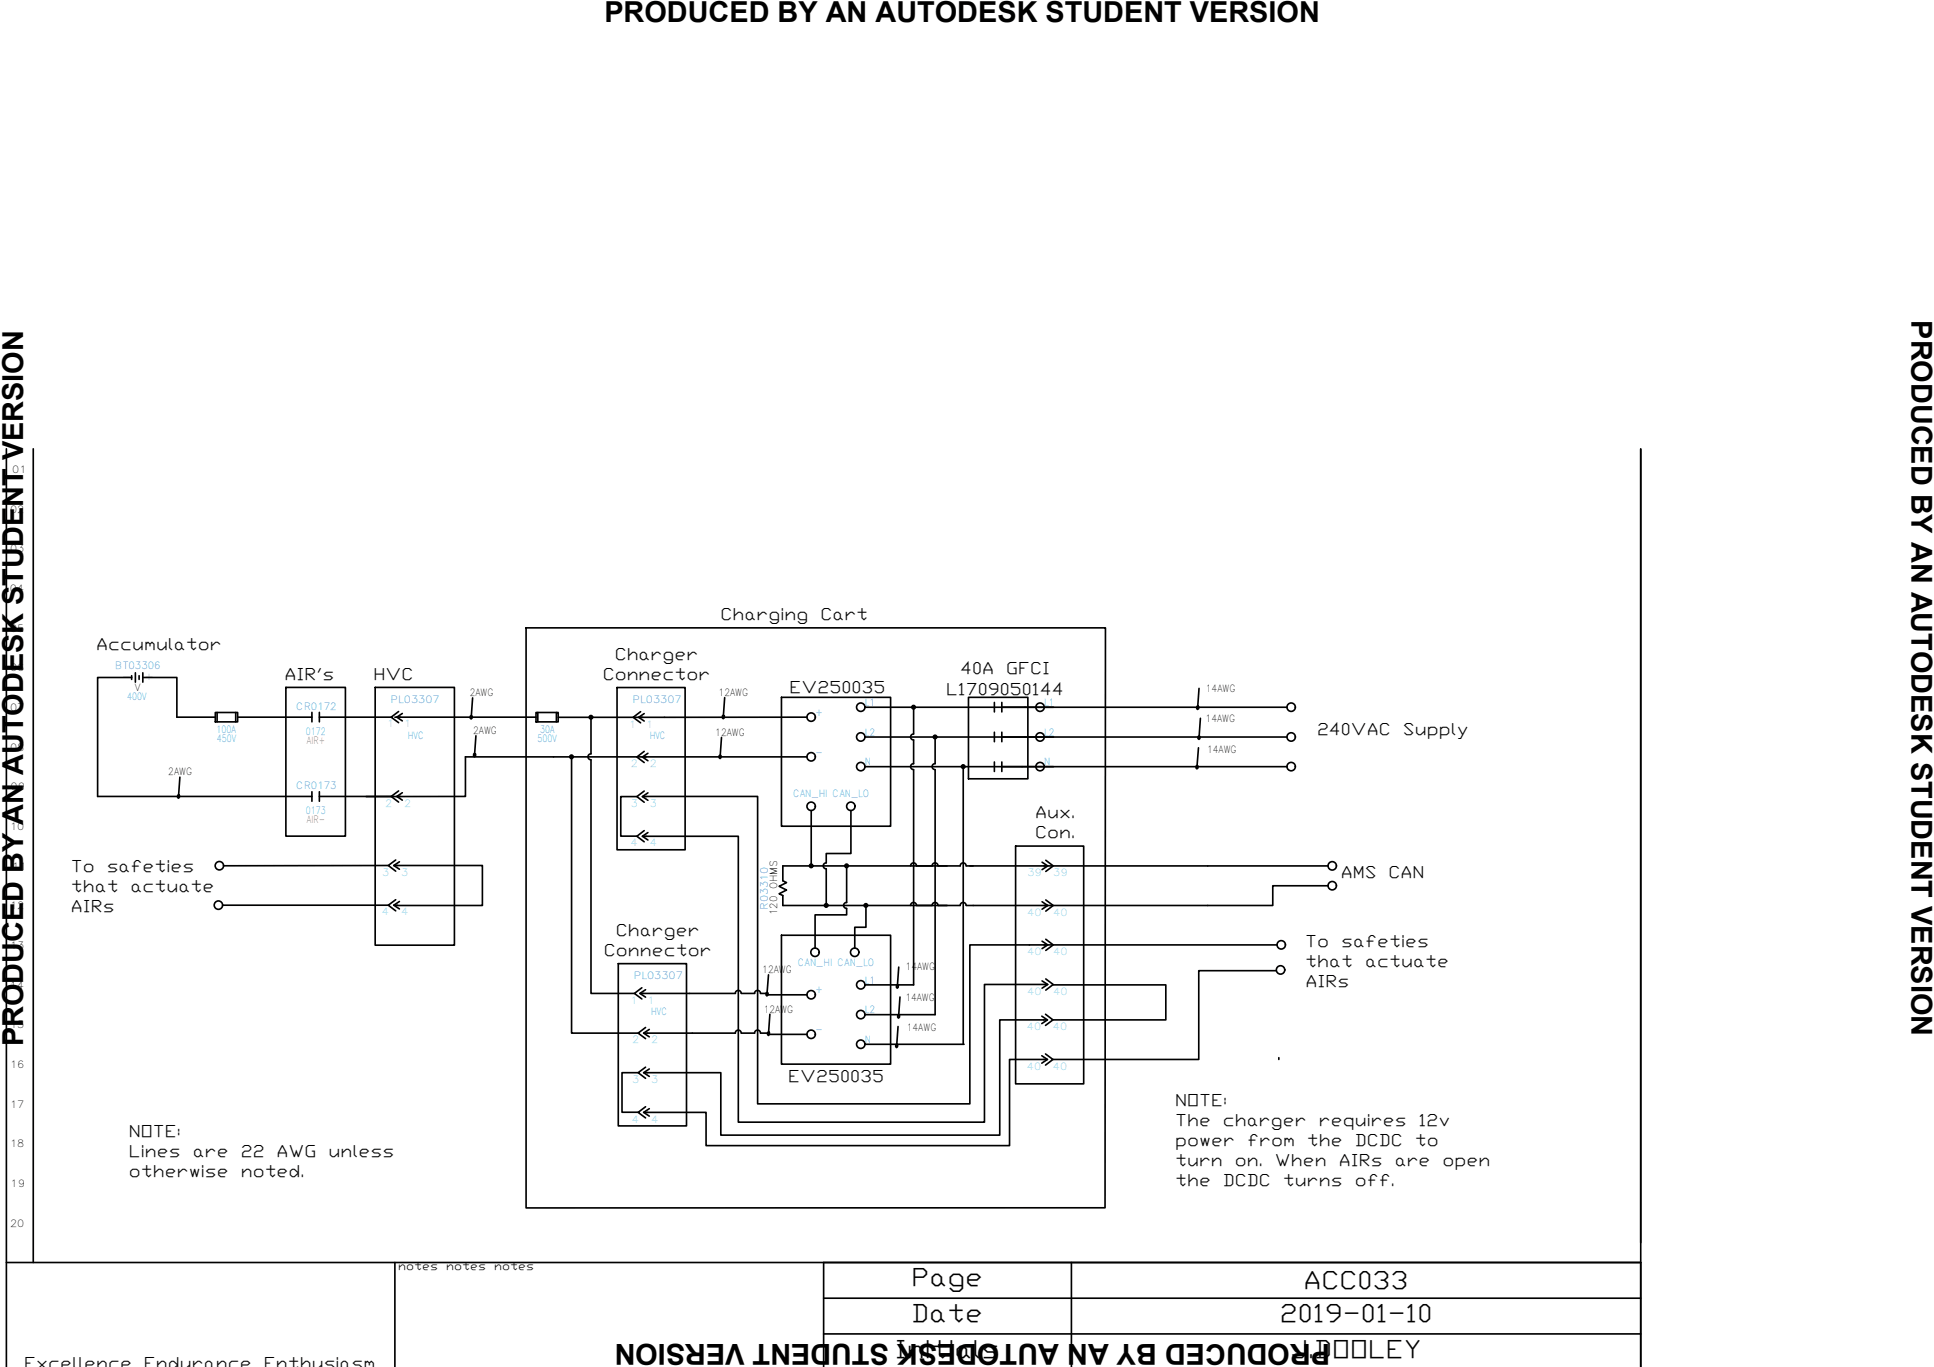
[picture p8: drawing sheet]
<svg xmlns="http://www.w3.org/2000/svg" width="297mm" height="210mm" viewBox="0 0 297 210" stroke-linecap="round" stroke-linejoin="round" font-family="sans-serif">
<g fill="none" stroke="#000" stroke-width=".25">
<path d="M1 68.9v141M5.1 68.9v125M252 68.9v141M80.8 96.4h89l-.1 89.1h-88.9zM20.2 104h-5.2v18.3h32.9M20.2 103.8v.5M20.8 103.3v1.4M21.4 103.8v.5M21.9 104h5.3v6.1h5.9M21.9 103.3v1.4M27.6 119.3l-.2 2.7-.1 .1v.3l.1 .2 .1-.2v-.3M33.1 109.4h3.4v1.4h-3.4z"/>
<path d="M33.3 109.4v1.4M36.2 109.4v1.4M36.5 110.1h11.4M43.9 105.6h9.2v22.8h-9.2zM47.9 109.4v1.4M49.1 109.4v1.4M49.1 110.1h11M57.6 105.6h12.2v39.5h-12.2zM60.6 110.1h21.7M61.2 109.3l-1.1 .8 1.1 .9M61.8 109.6l-.9 .5 .9 .6M71.5 116.2v6.1h-15.3"/>
<path d="M71.5 116.2h52.5M72.6 107.2l-.2 2.6-.2 .2v.3l.2 .1 .1-.1v-.4M73.1 113l-.2 2.6-.1 .2-.1 .3 .2 .1 .1-.1v-.4M82.3 109.4h3.4v1.4h-3.4zM82.6 109.4v1.4M85.5 109.4v1.4M87.8 116.2v42.4h10.2M90.8 110.1v5.7a.46 .46 0 0 0-.5 .4 .46 .46 0 0 0 .5 .5v35.8h6.6M94.8 105.6h10.4v24.9h-10.4zM98.4 109.3l-1.2 .8 1.2 .9M98.9 109.6l-.8 .5 .8 .6M98.9 115.4l-1.1 .8 1.1 .9"/>
<path d="M99.5 115.7l-.8 .5 .8 .6M110.8 113.2l-.2 2.7-.1 .1-.1 .3 .2 .2 .1-.2v-.3M111.3 107.1l-.2 2.7-.1 .1-.1 .3 .2 .2 .1-.2v-.3M120 107.1h16.8v19.8h-16.8zM124 110.1h-38.3M132.8 108.6h24.6M132.8 113.2h24.6M132.8 117.7h24.2M140.3 108.6v4.1a.46 .46 0 0 0-.4 .5 .46 .46 0 0 0 .4 .4v3.7a.46 .46 0 0 0-.4 .4 .46 .46 0 0 0 .4 .5M140.3 118.2v33h-7.5M143.6 113.2v4.1a.46 .46 0 0 0-.4 .4 .46 .46 0 0 0 .4 .5M143.6 118.2v37.6h-10.8"/>
<path d="M147.9 117.7v42.7M148.7 107.1h9.2v12.5h-9.2zM152.7 107.9v1.4M152.7 112.4v1.5M152.7 117v1.5M153.9 107.9v1.4M153.9 112.4v1.5M153.9 117v1.5M153.9 108.6h43.8M153.9 113.2h43.8M153.9 117.7h43.8M184.1 114.8l-.2 2.7-.2 .1v.3l.1 .2 .2-.2-.1-.3"/>
<path d="M184.2 105.7l-.2 2.7-.2 .1v.3l.1 .1 .2-.1-.1-.3M184.4 110.3l-.2 2.7-.2 .1v.3l.1 .1 .2-.1-.1-.4M34.2 139h25.4M47.9 121.6v1.4M49.1 121.6v1.4M49.1 122.3h11M59.6 132.9h-25.3M60.5 132.9h13.6v6.1h-13M60.5 139h.6M60.8 138.1l-1.2 .9 1.2 .9M60.8 132.1l-1.2 .8 1.2 .9M60.9 122.3h.6"/>
<path d="M61.2 121.4l-1.1 .9 1.1 .9M61.3 138.4l-.8 .6 .8 .6M61.3 132.3l-.8 .6 .8 .6M61.8 121.7l-.9 .6 .9 .6M97.8 122.3h-2.5v6.1h2.5M98.7 128.4h14.7v43.9h37.8v-21.1h9.7M98.7 122.3h.5M98.9 127.5l-1.1 .9 1.1 .9M98.9 121.5l-1.1 .8 1.1 .9M99.2 122.3h17.2v47.2h32.6v-24.4h47.2M99.5 127.8l-.8 .6 .8 .6M99.5 121.7l-.8 .6 .8 .6"/>
<path d="M124.6 124.5v8.5M130 138.6a.46 .46 0 0 0-.4 .4 .46 .46 0 0 0 .4 .5M130 139.5v1h-4.8v5.1M130 133v5.6M130.7 124.5v6.6h-3.8v1.4a.46 .46 0 0 0-.5 .4 .46 .46 0 0 0 .5 .5v5.6M133 139v3.4h-1.7v3.2M139.9 133a.46 .46 0 0 1 .4-.5 .46 .46 0 0 1 .5 .5M139.9 139a.46 .46 0 0 1 .4-.4 .46 .46 0 0 1 .5 .4M143.2 133a.46 .46 0 0 1 .4-.5 .46 .46 0 0 1 .5 .5M143.2 139a.46 .46 0 0 1 .4-.4 .46 .46 0 0 1 .5 .4M156 129.9h10.4v36.5h-10.4zM160 132.4l.9 .6-.9 .5"/>
<path d="M160 138.5l.9 .5-.9 .6M160.6 132.1l1.2 .9-1.2 .8M160.6 138.2l1.2 .8-1.2 .9M204 133h-55.6a.46 .46 0 0 0-.5-.5 .46 .46 0 0 0-.4 .5h-27.3v2.2l.6 .3-1.1 .6 1.1 .6-1.1 .5 .5 .3v1.5h27.3a.47 .47 0 0 1 .4-.4 .47 .47 0 0 1 .5 .4h47.1v-3h8.5M95 148h10.4v24.9h-10.4zM98.3 152.5h14.7M98.6 151.7l-1.2 .8 1.2 .9M98.9 158.6h14.1M99.2 152l-.9 .5 .9 .6M99.2 157.8l-1.2 .8 1.2 .9M99.7 158.1l-.8 .5 .8 .6M112.9 152.5a.46 .46 0 0 1 .5-.4 .46 .46 0 0 1 .4 .4"/>
<path d="M112.9 158.6a.46 .46 0 0 1 .5-.4 .46 .46 0 0 1 .4 .4M113.9 152.5h2M113.9 158.6h2M115.9 152.5a.46 .46 0 0 1 .4-.4 .46 .46 0 0 1 .5 .4M115.9 158.6a.46 .46 0 0 1 .4-.4 .46 .46 0 0 1 .5 .4M116.8 152.5h1M116.8 158.6h1.2M117.8 152.8h6.2M118 158.8h6M118 149.7l-.2 2.7-.1 .1v.3l.1 .1 .1-.1v-.4M118.2 155.7l-.1 2.7-.2 .2v.2l.1 .2 .2-.2-.1-.3M120 143.6h16.8v19.8h-16.8z"/>
<path d="M137.9 157.6l-.2 2.7-.1 .1v.3l.1 .2 .1-.2v-.3M138 148.5l-.2 2.7-.1 .1v.3l.1 .1 .2-.1-.1-.4M138.2 153.1l-.2 2.7-.1 .1v.3l.1 .1 .1-.1v-.4M160 156l.9 .6-.9 .6M160 144.5l.9 .6-.9 .6M160 150.6l.9 .6-.9 .5M160.6 155.7l1.1 .9-1.1 .9M160.6 144.2l1.2 .9-1.2 .8M160.6 150.3l1.2 .9-1.2 .8M160.9 156.6h-7.3v17.7h-42.9v-9.6h-11.8M161.8 151.2h17.3v5.4h-17.4M196 149h-11.9v13.7h-22.4"/>
<path d="M98 164.7h-2.5v6.1h2.5M99.2 169.9l-1.2 .9 1.2 .9M99.2 163.9l-1.2 .8 1.2 .9M99.7 170.2l-.8 .6 .8 .6M99.7 164.1l-.8 .6 .8 .6M132.8 160.4h15.3M160 162.1l.9 .6-.9 .6M160.6 161.8l1.1 .9-1.1 .8M160.9 162.7h-5.8v13.2h-46.7v-5.1h-9.5M196.4 162.4v.3M1 193.9h251M60.6 193.9v16"/>
<path d="M126.5 199.3h125.5M126.5 193.9v16M164.6 193.9v16M126.5 204.8h125.5"/>
<circle cx="87.8" cy="116.2" r=".26"/>
<circle cx="87.8" cy="116.2" r=".18"/>
<circle cx="87.8" cy="116.2" r=".1"/>
<circle cx="90.8" cy="110.1" r=".26"/>
<circle cx="90.8" cy="110.1" r=".18"/>
<circle cx="90.8" cy="110.1" r=".1"/>
<circle cx="124.6" cy="110.1" r=".65"/>
<circle cx="124.6" cy="116.2" r=".65"/>
<circle cx="132.2" cy="117.7" r=".65"/>
<circle cx="132.2" cy="108.6" r=".65"/>
<circle cx="132.2" cy="113.2" r=".65"/>
<circle cx="140.3" cy="108.6" r=".26"/>
<circle cx="140.3" cy="108.6" r=".18"/>
<circle cx="140.3" cy="108.6" r=".1"/>
<circle cx="143.6" cy="113.2" r=".26"/>
<circle cx="143.6" cy="113.2" r=".18"/>
<circle cx="143.6" cy="113.2" r=".1"/>
<circle cx="147.9" cy="117.7" r=".26"/>
<circle cx="147.9" cy="117.7" r=".18"/>
<circle cx="147.9" cy="117.7" r=".1"/>
<circle cx="159.7" cy="108.6" r=".65"/>
<circle cx="159.7" cy="117.7" r=".65"/>
<circle cx="159.7" cy="113.2" r=".65"/>
<circle cx="198.3" cy="108.6" r=".65"/>
<circle cx="198.3" cy="113.2" r=".65"/>
<circle cx="198.3" cy="117.7" r=".65"/>
<circle cx="33.5" cy="139" r=".65"/>
<circle cx="33.7" cy="132.9" r=".65"/>
<circle cx="124.6" cy="123.8" r=".65"/>
<circle cx="124.6" cy="133" r=".26"/>
<circle cx="124.6" cy="133" r=".18"/>
<circle cx="124.6" cy="133" r=".1"/>
<circle cx="126.9" cy="139" r=".26"/>
<circle cx="126.9" cy="139" r=".18"/>
<circle cx="126.9" cy="139" r=".1"/>
<circle cx="130" cy="133" r=".26"/>
<circle cx="130" cy="133" r=".18"/>
<circle cx="130" cy="133" r=".1"/>
<circle cx="130.7" cy="123.8" r=".65"/>
<circle cx="133" cy="139" r=".26"/>
<circle cx="133" cy="139" r=".18"/>
<circle cx="133" cy="139" r=".1"/>
<circle cx="204.6" cy="136" r=".65"/>
<circle cx="204.6" cy="133" r=".65"/>
<circle cx="124.6" cy="158.8" r=".65"/>
<circle cx="124.6" cy="152.7" r=".65"/>
<circle cx="125.2" cy="146.2" r=".65"/>
<circle cx="131.3" cy="146.2" r=".65"/>
<circle cx="132.2" cy="151.2" r=".65"/>
<circle cx="132.2" cy="155.8" r=".65"/>
<circle cx="196.7" cy="148.9" r=".65"/>
<circle cx="196.8" cy="145.1" r=".65"/>
<circle cx="132.2" cy="160.3" r=".65"/>
</g>
<g font-size="4.4">
<text x="92.8" y="3.4">PRODUCED BY AN AUTODESK STUDENT VERSION</text>
<text x="293.6" y="49.2" transform="rotate(90 293.6 49.2)">PRODUCED BY AN AUTODESK STUDENT VERSION</text>
<text x="3.5" y="160.6" transform="rotate(-90 3.5 160.6)">PRODUCED BY AN AUTODESK STUDENT VERSION</text>
<text x="204.3" y="206.4" transform="rotate(180 204.3 206.4)">PRODUCED BY AN AUTODESK STUDENT VERSION</text>
</g>
<g font-size="3.8">
<text x="140" y="197.5">Page</text>
<text x="200.2" y="197.9">ACC033</text>
<text x="140" y="203">Date</text>
<text x="196.6" y="203">2019-01-10</text>
<text x="137.4" y="208.5">Initials</text>
<text x="198.1" y="208.5">J.DOOLEY</text>
</g>
<g font-size="2.6">
<text x="110.7" y="95.2">Charging</text>
<text x="126" y="95.2">Cart</text>
<text x="14.8" y="99.8">Accumulator</text>
<text x="94.4" y="101.3">Charger</text>
<text x="43.7" y="104.3">AIR's</text>
<text x="57.4" y="104.4">HVC</text>
<text x="92.6" y="104.4">Connector</text>
<text x="121.2" y="106.4">EV250035</text>
<text x="145.3" y="106.7">L1709050144</text>
<text x="147.5" y="103.5">40A</text>
<text x="154.5" y="103.5">GFCI</text>
<text x="202.3" y="112.8">240VAC</text>
<text x="215.5" y="112.8">Supply</text>
<text x="159" y="125.6">Aux.</text>
<text x="159" y="128.7">Con.</text>
<text x="10.9" y="133.9">To</text>
<text x="10.9" y="136.9">that</text>
<text x="16.4" y="133.9">safeties</text>
<text x="20.1" y="136.9">actuate</text>
<text x="205.9" y="134.8">AMS</text>
<text x="213.3" y="134.8">CAN</text>
<text x="10.9" y="140">AIRs</text>
<text x="94.6" y="143.7">Charger</text>
<text x="92.8" y="146.8">Connector</text>
<text x="200.5" y="145.5">To</text>
<text x="200.5" y="148.5">that</text>
<text x="206" y="145.5">safeties</text>
<text x="209.7" y="148.5">actuate</text>
<text x="200.5" y="151.6">AIRs</text>
<text x="121.1" y="166.2">EV250035</text>
<text x="180.5" y="172.9">The</text>
<text x="180.5" y="169.9">NOTE:</text>
<text x="187.8" y="172.9">charger</text>
<text x="202.6" y="172.9">requires</text>
<text x="217.9" y="172.9">12v</text>
<text x="19.8" y="174.6">NOTE:</text>
<text x="19.8" y="177.6">Lines</text>
<text x="29.6" y="177.6">are</text>
<text x="37" y="177.6">22</text>
<text x="42.5" y="177.6">AWG</text>
<text x="50.5" y="177.6">unless</text>
<text x="180.5" y="179.1">turn</text>
<text x="180.5" y="176">power</text>
<text x="189.7" y="179.1">on.</text>
<text x="191.5" y="176">from</text>
<text x="195.8" y="179.1">When</text>
<text x="200.7" y="176">the</text>
<text x="205.6" y="179.1">AIRs</text>
<text x="208.1" y="176">DCDC</text>
<text x="214.2" y="179.1">are</text>
<text x="217.3" y="176">to</text>
<text x="221.6" y="179.1">open</text>
<text x="19.8" y="180.7">otherwise</text>
<text x="37" y="180.7">noted.</text>
<text x="180.5" y="182.1">the</text>
<text x="187.8" y="182.1">DCDC</text>
<text x="197" y="182.1">turns</text>
<text x="208.1" y="182.1">off.</text>
<text x="3.7" y="210.2">Excellence</text>
<text x="22.1" y="210.2">Endurance</text>
<text x="40.5" y="210.2">Enthusiasm</text>
</g>
<g font-size="1.7">
<text x="61.2" y="195.1">notes</text>
<text x="68.5" y="195.1">notes</text>
<text x="75.9" y="195.1">notes</text>
</g>
<g font-size="1.5">
<text x="1.9" y="72.6">01</text>
<text x="1.6" y="78.7">02</text>
<text x="1.6" y="84.8">03</text>
<text x="1.5" y="90.9">04</text>
<text x="1.6" y="97">05</text>
<text x="1.6" y="103.1">06</text>
<text x="20.7" y="106">V</text>
<text x="72.1" y="106.9">2AWG</text>
<text x="110.4" y="106.9">12AWG</text>
<text x="185.2" y="106.2">14AWG</text>
<text x="1.6" y="109.2">07</text>
<text x="72.7" y="112.7">2AWG</text>
<text x="109.9" y="113">12AWG</text>
<text x="185.2" y="110.8">14AWG</text>
<text x="1.6" y="115.3">08</text>
<text x="25.9" y="119">2AWG</text>
<text x="185.4" y="115.6">14AWG</text>
<text x="1.6" y="121.3">09</text>
<text x="1.6" y="127.4">10</text>
<text x="1.9" y="133.5">11</text>
<text x="1.6" y="139.6">12</text>
<text x="119.4" y="140.5" transform="rotate(-90 119.4 140.5)">120 OHMS</text>
<text x="1.6" y="145.7">13</text>
<text x="117.1" y="149.4">12AWG</text>
<text x="139.1" y="149">14AWG</text>
<text x="1.5" y="151.8">14</text>
<text x="117.3" y="155.5">12AWG</text>
<text x="139.1" y="153.6">14AWG</text>
<text x="1.6" y="157.9">15</text>
<text x="139.3" y="158.4">14AWG</text>
<text x="1.6" y="164">16</text>
<text x="1.6" y="170.1">17</text>
<text x="1.6" y="176.2">18</text>
<text x="1.6" y="182.2">19</text>
<text x="1.6" y="188.3">20</text>
</g>
<g font-size="1.5" fill="#007fff">
<text x="17.7" y="102.8">BT03306</text>
<text x="19.5" y="107.5">400V</text>
<text x="60" y="107.9">PL03307</text>
<text x="97.2" y="108">PL03307</text>
<text x="33.3" y="112.5">100A</text>
<text x="33.3" y="114">450V</text>
<text x="45.5" y="109">CR0172</text>
<text x="62.6" y="113.5">HVC</text>
<text x="82.6" y="114">500V</text>
<text x="82.9" y="112.5">30A</text>
<text x="99.8" y="113.5">HVC</text>
<text x="125.2" y="109.9">+</text>
<text x="132.8" y="108.4">L1</text>
<text x="132.8" y="113">L2</text>
<text x="160.4" y="108.4">L1</text>
<text x="160.4" y="113">L2</text>
<text x="125.2" y="116">-</text>
<text x="132.8" y="117.5">N</text>
<text x="160.4" y="117.5">N</text>
<text x="45.5" y="121.2">CR0173</text>
<text x="121.8" y="122.3">CAN_HI CAN_LO</text>
<text x="117.9" y="139.7" transform="rotate(-90 117.9 139.7)">R03310</text>
<text x="122.5" y="148.4">CAN_HI CAN_LO</text>
<text x="97.4" y="150.4">PL03307</text>
<text x="100" y="155.9">HVC</text>
<text x="125.2" y="152.5">+</text>
<text x="132.8" y="151">L1</text>
<text x="132.8" y="155.6">L2</text>
<text x="125.2" y="158.6">-</text>
<text x="132.8" y="160.1">N</text>
</g>
<g font-size="1.5" fill="#6eddc1">
<text x="18.8" y="104.3">-</text>
<text x="22.2" y="104.3">+</text>
<text x="59.5" y="111.7">1</text>
<text x="62.1" y="111.7">1</text>
<text x="96.6" y="111.7">1</text>
<text x="99.2" y="111.7">1</text>
<text x="96.9" y="117.8">2</text>
<text x="99.8" y="117.8">2</text>
<text x="59.2" y="123.9">2</text>
<text x="62.1" y="123.9">2</text>
<text x="96.9" y="123.9">3</text>
<text x="99.8" y="123.9">3</text>
<text x="96.8" y="130">4</text>
<text x="99.8" y="130">4</text>
<text x="58.7" y="134.5">3</text>
<text x="61.6" y="134.5">3</text>
<text x="157.8" y="134.5">39</text>
<text x="161.8" y="134.5">39</text>
<text x="58.7" y="140.6">4</text>
<text x="61.6" y="140.6">4</text>
<text x="157.8" y="140.6">40</text>
<text x="161.8" y="140.6">40</text>
<text x="157.8" y="146.7">40</text>
<text x="161.8" y="146.7">40</text>
<text x="96.8" y="154.1">1</text>
<text x="99.4" y="154.1">1</text>
<text x="157.8" y="152.8">40</text>
<text x="161.8" y="152.8">40</text>
<text x="97.1" y="160.2">2</text>
<text x="100" y="160.2">2</text>
<text x="157.7" y="158.2">40</text>
<text x="161.7" y="158.2">40</text>
<text x="97.1" y="166.3">3</text>
<text x="100" y="166.3">3</text>
<text x="157.7" y="164.3">40</text>
<text x="161.7" y="164.3">40</text>
<text x="97" y="172.4">4</text>
<text x="100" y="172.4">4</text>
</g>
<g font-size="1.5" fill="#00b8b8">
<text x="47" y="112.8">0172</text>
<text x="47" y="125">0173</text>
</g>
<g font-size="1.5" fill="#ff3f00">
<text x="47.1" y="114.2">AIR+</text>
<text x="47.1" y="126.4">AIR-</text>
</g>
</svg>
